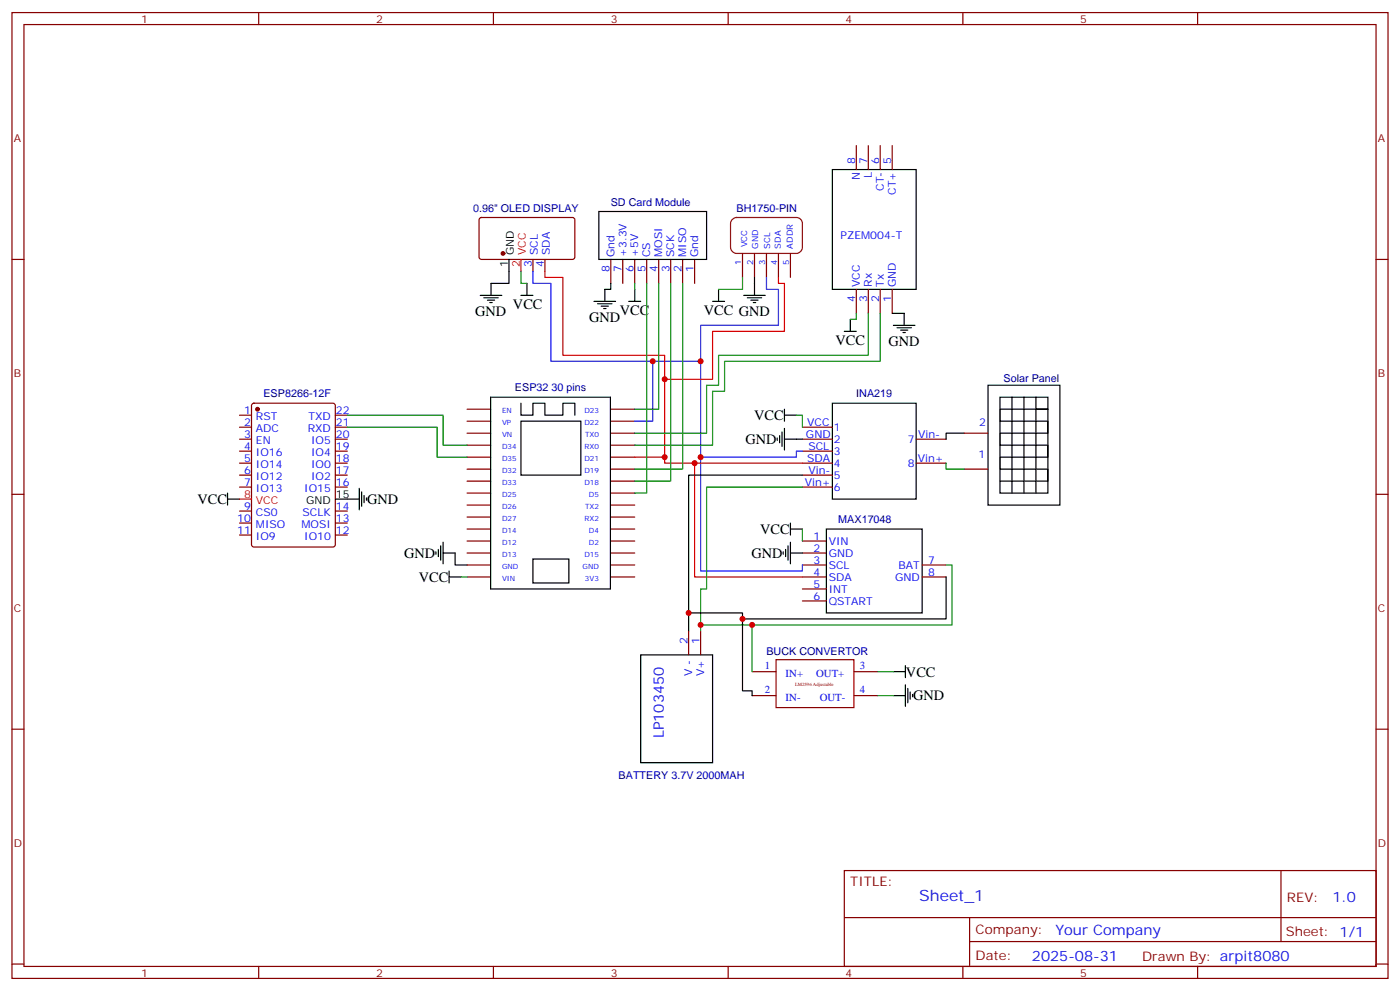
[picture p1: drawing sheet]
<svg xmlns="http://www.w3.org/2000/svg" width="412mm" height="292mm" viewBox="0 0 412 292" stroke-linecap="round" stroke-linejoin="round" font-family="sans-serif">
<g fill="none" stroke="#870000" stroke-width=".35">
<path d="M3.5 3.7h405.4v284.3h-405.4zM7.1 7.2h398.2v277.3h-398.2zM76.2 3.7v3.5M145.3 3.7v3.5M214.5 3.7v3.5M283.6 3.7v3.5M352.8 3.7v3.5M252.2 42.9v7M255.8 42.9v7M259.3 42.9v7M262.8 42.9v7M3.5 76.4h3.6"/>
<path d="M141.3 64.2l.5-.2 27.1 .1 .4 .6v11.2l-.7 .5-27.1-.1-.4-.6v-11zM157 76.4v3.5M160.5 76.4v3.5M179.9 76.4v7M183.4 76.4v7M187 76.4v7M190.5 76.4v7M194 76.4v7M197.6 76.4v7M201.1 76.4v7M204.6 76.4v7M218.7 74.6v7.1"/>
<path d="M222.2 74.6v7.1M225.8 74.6v7.1M229.3 74.6v7.1M232.8 74.6v7.1M405.3 76.4h3.6M252.2 85.2v7.1M255.8 85.2v7.1M259.3 85.2v7.1M262.8 85.2v7.1M74.3 118.9l.5-.2h23.3l.6 .4 .1 41.2-.5 .7h-23.5l-.7-.4v-41.2zM70.6 125.8h3.5M70.6 129.3h3.5"/>
<path d="M70.6 132.8h3.5M70.6 136.3h3.5M70.6 139.9h3.5M70.6 122.2h3.5M98.8 125.8h3.5M98.8 129.3h3.5M98.8 132.8h3.5M98.8 136.3h3.5M98.8 139.9h3.5M98.8 122.2h3.5M137.6 120.5h6.9M137.6 124h6.9"/>
<path d="M137.6 127.5h6.9M137.6 131.1h6.9M137.6 134.6h6.9M137.6 138.1h6.9M180 120.5h7M180 124h7M180 127.5h7M180 131.1h7M180 134.6h7M180 138.1h7M236.4 125.8h8.8M236.4 129.3h8.8"/>
<path d="M236.4 132.8h8.8M236.4 136.3h8.8M236.4 139.9h8.8M269.9 129.3h8.8M269.9 136.3h8.8M284 127.5h7M284 138.1h7M3.5 145.5h3.6M70.6 143.4h3.5M70.6 150.5h3.5M70.6 154h3.5M70.6 157.5h3.5"/>
<path d="M98.8 143.4h3.5M98.8 150.5h3.5M98.8 154h3.5M98.8 157.5h3.5M137.6 141.6h6.9M137.6 145.2h6.9M137.6 148.7h6.9M137.6 152.2h6.9M137.6 155.8h6.9M137.6 159.3h6.9M180 141.6h7M180 145.2h7"/>
<path d="M180 148.7h7M180 152.2h7M180 155.8h7M180 159.3h7M236.4 159.3h7M236.4 143.4h8.8M405.3 145.5h3.6M137.6 162.8h6.9M137.6 166.3h6.9M137.6 169.9h6.9M180 162.8h7M180 166.3h7"/>
<path d="M180 169.9h7M236.4 162.8h7M236.4 166.3h7M236.4 169.9h7M236.4 173.4h7M236.4 176.9h7M271.6 166.3h7.1M271.6 169.9h7.1M202.8 185.7v7.1M206.4 185.7v7.1M221.5 197.7h7.1M251.5 197.7h7.1"/>
<path d="M3.5 214.7h3.6M221.5 204.8h7.1M251.5 204.8h7.1M405.3 214.7h3.6M248.7 256.3h156.6v28.2h-156.6zM377.3 256.3v20.9M248.7 270.1h156.5M285.6 277.2h119.6M285.6 270.1v14.2M3.5 283.8h3.6M76.2 284.5v3.5M145.3 284.5v3.5"/>
<path d="M214.5 284.5v3.5M283.6 284.5v3.5M352.8 284.5v3.5M405.3 283.8h3.6"/>
</g>
<g fill="none" stroke="#000" stroke-width=".35">
<path d="M245.2 49.9h24.7v35.3h-24.7zM149.9 76.4v7h-5.3v3.6M176.4 62.3h31.7v14.1h-31.7zM141.5 87h6.3M142.5 87.7h4.3M143.6 88.4h2.1M144.3 89.1h.7M153.5 87h3.5M155.2 83.4v3.6M175 88.7h6.3M176 89.4h4.3M177.1 90.1h2.1"/>
<path d="M177.8 90.8h.7M179.9 83.4v1.8h-1.7v3.5M185.2 88.7h3.5M187 85.2v3.5M209.9 88.7h3.5M211.7 85.2v3.5M219.1 87h6.3M220.1 87.7h4.3M221.2 88.4h2.1M221.9 89.1h.7M222.2 81.7v5.3M248.7 97.5h3.5"/>
<path d="M250.5 94v3.5M262.8 92.3h3.5v3.5M263.2 95.8h6.3M264.2 96.5h4.3M265.3 97.2h2.1M266 97.9h.7M144.5 116.9h35.3v56.5h-35.3zM153.5 118.7v3.5h3.5v-3.5h3.5v3.5h5.3v-3.5h3.5v3.5M245.2 118.7h24.7v28.2h-24.7zM291 113.4h21.2v35.3h-21.2zM294.6 116.9h14.1v28.3h-14.1zM298.1 116.9v28.3"/>
<path d="M301.6 116.9v28.3M305.2 116.9v28.3M153.5 124h17.6v15.9h-17.6zM229 128.9v.7M229.7 128.2v2.2M230.4 127.2v4.2M231.1 129.3h5.3M231.1 120.5v3.5M231.1 126.1v6.4M231.1 122.2h3.5M236.4 139.9h-33.6v45.8M284 127.5h-5.3v1.8"/>
<path d="M305.2 120.5h3.5h-14.1v3.5h14.1v3.5h-14.1v3.6h14.1v3.5h-14.1v3.5h14.1v3.5h-14.1M67 146.9h3.6M67 145.2v3.5M98.8 146.9h7M105.8 143.8v6.3M106.5 144.8v4.2M107.2 145.9v2.1M107.9 146.6v.7M130.5 159.6v6.4M232.8 154v3.5M232.8 159.6v6.4M232.8 155.8h3.6"/>
<path d="M243.4 155.8h28.2v24.6h-28.2zM128.4 162.5v.7M129.1 161.7v2.2M129.8 160.7v4.2M130.5 162.8h3.6v3.5h3.5M132.3 169.9h3.5M132.3 168.1v3.5M157 164.6h10.6v7h-10.6zM230.7 162.5v.7M231.4 161.7v2.2M232.1 160.7v4.2M232.8 162.8h3.6"/>
<path d="M278.7 169.9v12.3h-60M188.7 192.8h21.2v31.7h-21.2zM202.8 180.4h15.9v23h2.8v1.4M263.2 197.7h3.5M266.7 196v3.5M263.2 204.8h3.5M266.7 201.6v6.4M267.4 202.7v4.2M268.1 203.7v2.1M268.8 204.4v.7"/>
</g>
<path d="M215.8 64.5l1.2-.5h17.6a1.76 1.76 0 0 1 1.8 1.8v7a1.89 1.89 0 0 1-1.8 1.8h-17.6a1.89 1.89 0 0 1-1.8-1.8v-7z" fill="none" stroke="#603" stroke-width=".35"/>
<g fill="#870000" stroke="#870000" stroke-width=".35">
<circle cx="148.2" cy="74.6" r=".53"/>
<circle cx="75.8" cy="120.5" r=".53"/>
</g>
<path d="M153.5 76.4v3.5M160.5 79.9v1.8h5.3v22.9h30v30h-8.8M229.3 81.7v1.7h1.8v14.1h-21.2v14.2h-14.1M195.8 134.6v1.7h40.6M204.6 136.3v33.6h31.8M70.6 146.9h3.5" fill="none" stroke="#f00" stroke-width=".35"/>
<g fill="none" stroke="#008700" stroke-width=".35">
<path d="M153.5 79.9v3.5h1.7M187 83.4v1.8M190.5 83.4v61.8h-3.5M194 83.4v37.1h-7M197.6 83.4v58.2h-10.6M201.1 83.4v54.7h-14.1M218.7 81.7v3.5h-7M252.2 92.3v1.7h-1.7M255.8 92.3v12.3h-44.1v8.8h-3.6v14.1h-21.1M259.3 92.3v14.1h-45.9v8.8h-3.5v15.9h-22.9M102.3 122.2h28.2v8.9h7.1M102.3 125.8h26.5v8.8h8.8"/>
<path d="M234.6 122.2h1.8v3.6M278.7 136.3v1.8h5.3M236.4 143.4h-28.3v30h-1.7v12.3M236.4 155.8v3.5M135.8 169.9h1.8M278.7 166.3h1.8v17.7h-59M206.4 184h15.1v13.7M258.6 197.7h4.6M258.6 204.8h4.6"/>
</g>
<path d="M157 79.9v3.5h5.3v23h30v17.6h-5.3M225.8 81.7v3.5h3.5v10.6h-22.9v10.6h-14.1M206.4 106.4v28.2h28.2v-1.8h1.8M206.4 134.6v33.5h30v-1.8" fill="none" stroke="#00f" stroke-width=".35"/>
<path d="M228.6 194.2h22.9v14.1h-22.9z" fill="none" stroke="#a10000" stroke-width=".35"/>
<g fill="#c00">
<circle cx="192.3" cy="106.4" r=".88"/>
<circle cx="206.4" cy="106.4" r=".88"/>
<circle cx="206.4" cy="134.6" r=".88"/>
<circle cx="195.8" cy="111.7" r=".88"/>
<circle cx="195.8" cy="134.6" r=".88"/>
<circle cx="204.6" cy="136.3" r=".88"/>
<circle cx="206.4" cy="184" r=".88"/>
<circle cx="202.8" cy="180.4" r=".88"/>
<circle cx="218.7" cy="182.2" r=".88"/>
<circle cx="221.5" cy="184" r=".88"/>
</g>
<text font-size="4.6" fill="#00f" x="270.8" y="265.3">Sheet_1</text>
<g font-size="4.2">
<text x="139.9" y="93">GND</text>
<text x="151.1" y="90.9">VCC</text>
<text x="173.6" y="94.8">GND</text>
<text x="182.6" y="92.7">VCC</text>
<text x="207.3" y="92.8">VCC GND</text>
<text x="246.1" y="101.6">VCC</text>
<text x="261.7" y="102">GND</text>
<text x="222.2" y="123.7">VCC</text>
<text x="219.6" y="130.7">GND</text>
<text x="58.1" y="148.4">VCC</text>
<text x="108.1" y="148.4">GND</text>
<text x="224" y="157.2">VCC</text>
<text x="119.1" y="164.2">GND</text>
<text x="221.4" y="164.2">GND</text>
<text x="123.4" y="171.3">VCC</text>
<text x="266.9" y="199.2">VCC</text>
<text x="269" y="206.2">GND</text>
</g>
<g font-size="4.2" fill="#00f">
<text x="195.5" y="217.4" transform="rotate(-90 195.5 217.4)">LP103450</text>
<text x="392.5" y="265.6">1.0</text>
<text x="310.9" y="275.1">Your Company</text>
<text x="304" y="282.9">2025-08-31</text>
</g>
<g font-size="3.9" fill="#800">
<text x="250.5" y="260.9">TITLE:</text>
<text x="379.1" y="265.6">REV:</text>
<text x="287.4" y="275.1">Company:</text>
<text x="378.7" y="275.7">Sheet: 1/1</text>
<text x="287.4" y="282.8">Date:</text>
<text x="336.4" y="282.8">Drawn By: arpit8080</text>
</g>
<g font-size="3.2" fill="#800">
<text x="41.6" y="6.7">1</text>
<text x="110.8" y="6.7">2</text>
<text x="179.9" y="6.7">3</text>
<text x="249.1" y="6.7">4</text>
<text x="318.2" y="6.7">5</text>
<text x="4.1" y="41.8">A</text>
<text x="405.9" y="41.8">A</text>
<text x="4.1" y="110.9">B</text>
<text x="405.9" y="110.9">B</text>
<text x="4.1" y="180.1">C</text>
<text x="405.9" y="180.1">C</text>
<text x="4.1" y="249.2">D</text>
<text x="405.9" y="249.2">D</text>
<text x="41.6" y="287.5">1</text>
<text x="110.8" y="287.5">2</text>
<text x="179.9" y="287.5">3</text>
<text x="249.1" y="287.5">4</text>
<text x="318.2" y="287.5">5</text>
</g>
<g font-size="3.2" fill="#00f">
<text x="251.9" y="48.2" transform="rotate(-90 251.9 48.2)">8</text>
<text x="253.3" y="53" transform="rotate(-90 253.3 53)">N</text>
<text x="255.4" y="48.2" transform="rotate(-90 255.4 48.2)">7</text>
<text x="256.8" y="52.4" transform="rotate(-90 256.8 52.4)">L</text>
<text x="258.9" y="48.2" transform="rotate(-90 258.9 48.2)">6</text>
<text x="262.5" y="48.2" transform="rotate(-90 262.5 48.2)">5</text>
<text x="260.3" y="56.2" transform="rotate(-90 260.3 56.2)">CT-</text>
<text x="263.9" y="57.4" transform="rotate(-90 263.9 57.4)">CT+</text>
<text x="247.6" y="70.2">PZEM004-T</text>
<text x="158.4" y="75.1" transform="rotate(-90 158.4 75.1)">SCL</text>
<text x="161.9" y="75.1" transform="rotate(-90 161.9 75.1)">SDA</text>
<text x="181" y="75.7" transform="rotate(-90 181 75.7)">Gnd</text>
<text x="184.5" y="75.7" transform="rotate(-90 184.5 75.7)">+3.3V</text>
<text x="188" y="75.7" transform="rotate(-90 188 75.7)">+5V</text>
<text x="191.6" y="75.7" transform="rotate(-90 191.6 75.7)">CS</text>
<text x="195.1" y="75.7" transform="rotate(-90 195.1 75.7)">MOSI</text>
<text x="198.6" y="75.7" transform="rotate(-90 198.6 75.7)">SCK</text>
<text x="202.1" y="75.7" transform="rotate(-90 202.1 75.7)">MISO</text>
<text x="205.7" y="75.7" transform="rotate(-90 205.7 75.7)">Gnd</text>
<text x="156.6" y="78.6" transform="rotate(-90 156.6 78.6)">3</text>
<text x="160.2" y="78.6" transform="rotate(-90 160.2 78.6)">4</text>
<text x="179.6" y="80.2" transform="rotate(-90 179.6 80.2)">8</text>
<text x="183.1" y="80.2" transform="rotate(-90 183.1 80.2)">7</text>
<text x="186.6" y="80.2" transform="rotate(-90 186.6 80.2)">6</text>
<text x="190.1" y="80.2" transform="rotate(-90 190.1 80.2)">5</text>
<text x="193.7" y="80.2" transform="rotate(-90 193.7 80.2)">4</text>
<text x="197.2" y="80.2" transform="rotate(-90 197.2 80.2)">3</text>
<text x="200.7" y="80.2" transform="rotate(-90 200.7 80.2)">2</text>
<text x="204.3" y="80.2" transform="rotate(-90 204.3 80.2)">1</text>
<text x="251.9" y="89" transform="rotate(-90 251.9 89)">4</text>
<text x="253.3" y="84.5" transform="rotate(-90 253.3 84.5)">VCC</text>
<text x="255.4" y="89" transform="rotate(-90 255.4 89)">3</text>
<text x="256.8" y="84.5" transform="rotate(-90 256.8 84.5)">Rx</text>
<text x="258.9" y="89" transform="rotate(-90 258.9 89)">2</text>
<text x="260.3" y="84.5" transform="rotate(-90 260.3 84.5)">Tx</text>
<text x="262.5" y="89" transform="rotate(-90 262.5 89)">1</text>
<text x="263.9" y="84.5" transform="rotate(-90 263.9 84.5)">GND</text>
<text x="71.9" y="121.9">1</text>
<text x="71.9" y="125.4">2</text>
<text x="75.4" y="123.6">RST</text>
<text x="90.9" y="123.6">TXD</text>
<text x="99" y="125.4">21</text>
<text x="99" y="121.9">22</text>
<text x="237.8" y="125.4">VCC</text>
<text x="288.4" y="125.3">2</text>
<text x="71.9" y="128.9">3</text>
<text x="75.4" y="127.2">ADC</text>
<text x="75.4" y="130.7">EN</text>
<text x="90.6" y="127.2">RXD</text>
<text x="91.6" y="130.7">IO5</text>
<text x="99" y="128.9">20</text>
<text x="237.4" y="128.9">GND</text>
<text x="245.6" y="126.8">1</text>
<text x="245.6" y="130.4">2</text>
<text x="267.4" y="130.4">7</text>
<text x="270.4" y="128.9">Vin-</text>
<text x="71.9" y="132.5">4</text>
<text x="71.9" y="136">5</text>
<text x="75.4" y="134.2">IO16</text>
<text x="75.4" y="137.8">IO14</text>
<text x="91.6" y="137.8">IO0</text>
<text x="91.6" y="134.2">IO4</text>
<text x="99" y="136">18</text>
<text x="99" y="132.5">19</text>
<text x="237.8" y="136">SDA</text>
<text x="238.1" y="132.5">SCL</text>
<text x="245.6" y="133.9">3</text>
<text x="245.6" y="137.4">4</text>
<text x="267.4" y="137.4">8</text>
<text x="270.3" y="136">Vin+</text>
<text x="288.2" y="134.9">1</text>
<text x="71.9" y="139.5">6</text>
<text x="71.9" y="143.1">7</text>
<text x="75.4" y="141.3">IO12</text>
<text x="91.6" y="141.3">IO2</text>
<text x="99" y="143.1">16</text>
<text x="99" y="139.5">17</text>
<text x="237.1" y="143.1">Vin+</text>
<text x="238.1" y="139.5">Vin-</text>
<text x="245.6" y="140.9">5</text>
<text x="75.4" y="144.8">IO13</text>
<text x="89.6" y="144.8">IO15</text>
<text x="245.6" y="144.5">6</text>
<text x="69.9" y="153.6">10</text>
<text x="71.9" y="150.1">9</text>
<text x="75.4" y="151.9">CS0</text>
<text x="75.4" y="155.4">MISO</text>
<text x="88.8" y="155.4">MOSI</text>
<text x="89.1" y="151.9">SCLK</text>
<text x="99" y="153.6">13</text>
<text x="99" y="150.1">14</text>
<text x="69.9" y="157.2">11</text>
<text x="75.4" y="158.9">IO9</text>
<text x="89.6" y="158.9">IO10</text>
<text x="99" y="157.2">12</text>
<text x="239.6" y="158.9">1</text>
<text x="244.1" y="160.3">VIN</text>
<text x="239.6" y="162.5">2</text>
<text x="239.6" y="166">3</text>
<text x="244.1" y="163.9">GND</text>
<text x="244.1" y="167.4">SCL</text>
<text x="264.6" y="167.4">BAT</text>
<text x="273.4" y="166">7</text>
<text x="239.6" y="169.5">4</text>
<text x="239.6" y="173">5</text>
<text x="244.1" y="170.9">SDA</text>
<text x="263.7" y="170.9">GND</text>
<text x="273.4" y="169.5">8</text>
<text x="239.6" y="176.6">6</text>
<text x="244.1" y="174.4">INT</text>
<text x="244.1" y="178">QSTART</text>
<text x="202.5" y="189.5" transform="rotate(-90 202.5 189.5)">2</text>
<text x="206" y="189.5" transform="rotate(-90 206 189.5)">1</text>
<text x="225.2" y="197">1</text>
<text x="253.3" y="197">3</text>
<text x="203.9" y="199.1" transform="rotate(-90 203.9 199.1)">V -</text>
<text x="207.4" y="199.1" transform="rotate(-90 207.4 199.1)">V+</text>
<text x="231.4" y="199.3">IN+</text>
<text x="240.4" y="199.3">OUT+</text>
<text x="225.2" y="204.1">2</text>
<text x="231.4" y="206.4">IN-</text>
<text x="241.5" y="206.4">OUT-</text>
<text x="253.3" y="204.1">4</text>
</g>
<g font-size="3.2" fill="#000080">
<text x="139.3" y="62.3">0.96&quot; OLED DISPLAY</text>
<text x="179.9" y="60.5">SD Card Module</text>
<text x="217" y="62.3">BH1750-PIN</text>
<text x="295.6" y="112.4">Solar Panel</text>
<text x="77.6" y="116.9">ESP8266-12F</text>
<text x="151.7" y="115.2">ESP32 30 pins</text>
<text x="252.2" y="116.9">INA219</text>
<text x="246.9" y="154">MAX17048</text>
<text x="225.8" y="192.8">BUCK CONVERTOR</text>
<text x="182.2" y="229.2">BATTERY 3.7V 2000MAH</text>
</g>
<g font-size="3.2">
<text x="151.3" y="75.1" transform="rotate(-90 151.3 75.1)">GND</text>
<text x="149.6" y="78.6" transform="rotate(-90 149.6 78.6)">1</text>
<text x="90.2" y="148.3">GND</text>
<text x="99" y="146.6">15</text>
</g>
<g font-size="3.2" fill="#f00">
<text x="154.9" y="75.1" transform="rotate(-90 154.9 75.1)">VCC</text>
<text x="153.1" y="78.6" transform="rotate(-90 153.1 78.6)">2</text>
<text x="71.9" y="146.6">8</text>
<text x="75.4" y="148.3">VCC</text>
</g>
<g font-size="2.5" fill="#00f">
<text x="218.4" y="77.9" transform="rotate(-90 218.4 77.9)">1</text>
<text x="220.1" y="72.8" transform="rotate(-90 220.1 72.8)">VCC</text>
<text x="221.9" y="77.9" transform="rotate(-90 221.9 77.9)">2</text>
<text x="223.3" y="73.2" transform="rotate(-90 223.3 73.2)">GND</text>
<text x="225.4" y="77.9" transform="rotate(-90 225.4 77.9)">3</text>
<text x="226.8" y="73.2" transform="rotate(-90 226.8 73.2)">SCL</text>
<text x="229" y="77.9" transform="rotate(-90 229 77.9)">4</text>
<text x="230" y="73.2" transform="rotate(-90 230 73.2)">SDA</text>
<text x="232.5" y="77.9" transform="rotate(-90 232.5 77.9)">5</text>
<text x="233.5" y="73.2" transform="rotate(-90 233.5 73.2)">ADDR</text>
</g>
<g font-size="2.1" fill="#00f">
<text x="147.9" y="121.5">EN</text>
<text x="147.9" y="125">VP</text>
<text x="172.1" y="121.5">D23</text>
<text x="172.1" y="125">D22</text>
<text x="147.9" y="128.6">VN</text>
<text x="172.3" y="128.6">TX0</text>
<text x="147.9" y="132.1">D34</text>
<text x="147.9" y="135.6">D35</text>
<text x="172.1" y="135.6">D21</text>
<text x="172.2" y="132.1">RX0</text>
<text x="147.9" y="139.2">D32</text>
<text x="147.9" y="142.7">D33</text>
<text x="172.1" y="139.2">D19</text>
<text x="172.1" y="142.7">D18</text>
<text x="147.9" y="146.2">D25</text>
<text x="147.9" y="149.7">D26</text>
<text x="172.3" y="149.7">TX2</text>
<text x="173.5" y="146.2">D5</text>
<text x="147.9" y="153.3">D27</text>
<text x="172.2" y="153.3">RX2</text>
<text x="147.9" y="156.8">D14</text>
<text x="147.9" y="160.3">D12</text>
<text x="173.5" y="156.8">D4</text>
<text x="173.5" y="160.3">D2</text>
<text x="147.9" y="163.8">D13</text>
<text x="147.9" y="167.4">GND</text>
<text x="171.6" y="167.4">GND</text>
<text x="172.1" y="163.8">D15</text>
<text x="147.9" y="170.9">VIN</text>
<text x="172.3" y="170.9">3V3</text>
</g>
<text font-size="1.4" fill="#840000" x="234.2" y="202">LM2596 Adjustable</text>
</svg>
